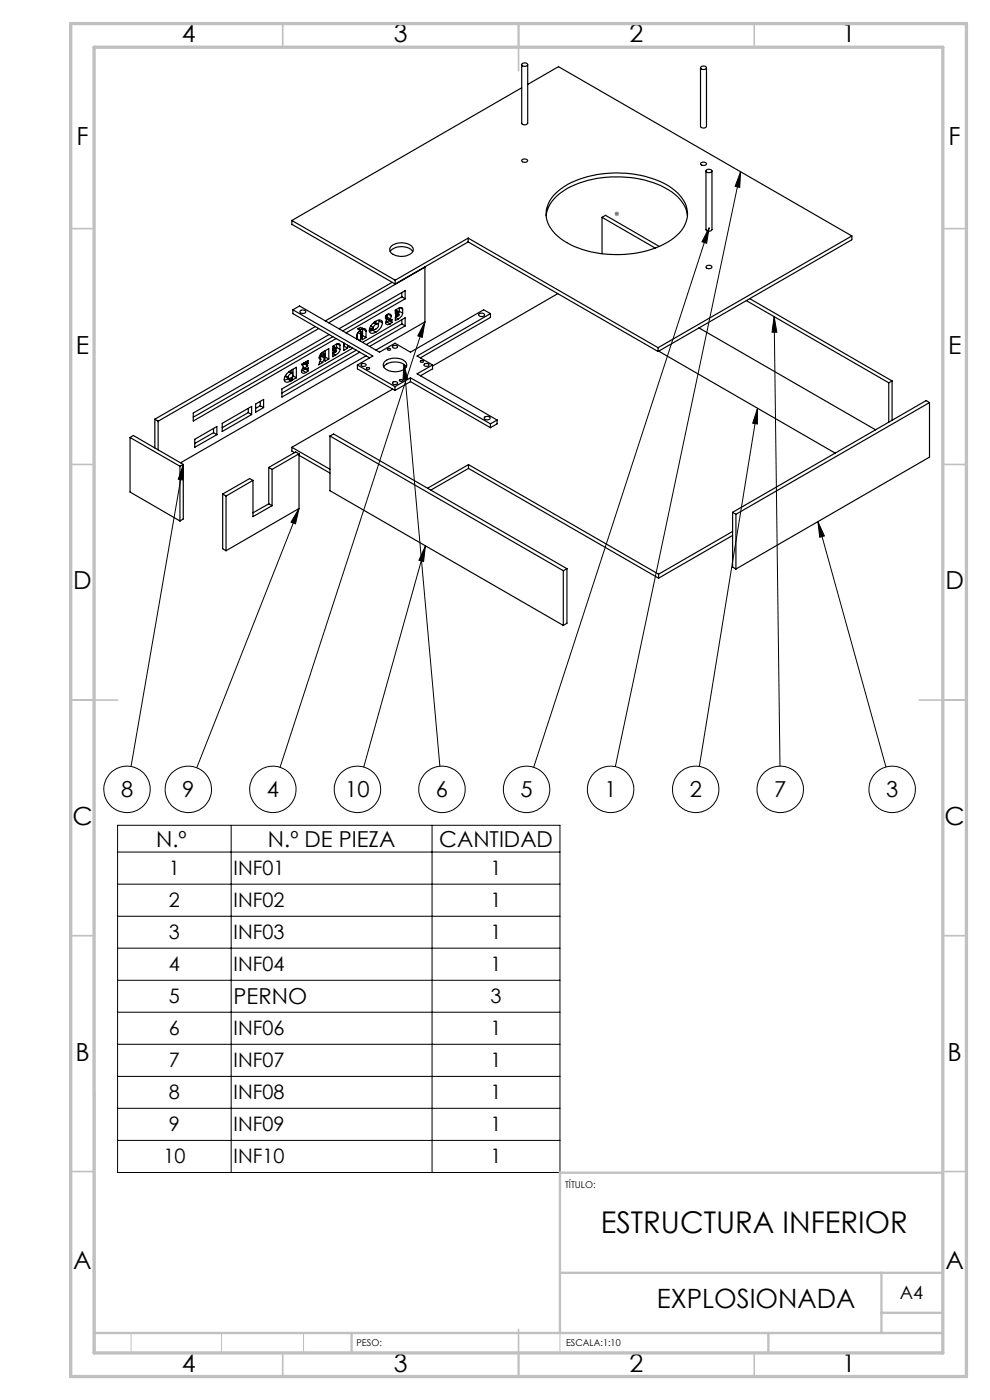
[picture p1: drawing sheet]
<svg xmlns="http://www.w3.org/2000/svg" width="210mm" height="297mm" viewBox="0 0 210 297" stroke-linecap="round" stroke-linejoin="round" font-family="sans-serif">
<path d="M130.4 45.4h.9M130.5 45l.7 .7M130.8 44.9v1M131.2 45l-.7 .7" fill="none" stroke="#808080" stroke-width=".21"/>
<g fill="none" stroke="#000" stroke-width=".21">
<path d="M157.1 36.4l-.2 3.4-1-.3zM157.1 36.4l-26.6 126.2M150.4 48.3l-.5 3.3-1-.3zM150.4 48.3l-37.2 114.5M85.7 77.3l.8 3.2-1 .1zM85.7 77.3l7.6 85.3M90.1 68.3l-30.7 94.5M90.1 68.3l-.5 3.3-1-.3zM164.2 67.2l.6 3.3h-1zM164.2 67.2l1.3 95.3M38.9 98.5l-.1 3.3-1-.1zM38.9 98.5l-11.1 64.1"/>
<path d="M160.7 86.6v3.4l-1-.2zM160.7 86.6l-12.4 76M63.4 107.9l-.7 3.2-1-.3zM63.4 107.9l-21.7 55M90.2 115.8l-.3 3.3-1-.3zM90.2 115.8l-13 46.9M173.5 110.7l1.4 3-1 .3zM173.5 110.7l14.4 52M24.9 175.1h93.9v73.6h-93.9zM49 175.1v73.6M91.7 175.1v73.6M24.9 187.6h93.9"/>
<path d="M24.9 194.4h93.9M24.9 180.8h93.9M24.9 201.2h93.9M24.9 208h93.9M24.9 214.7h93.9M24.9 221.5h93.9M24.9 228.3h93.9M24.9 235.1h93.9M24.9 241.9h93.9"/>
<circle cx="27" cy="167.5" r="4.9"/>
<circle cx="39.9" cy="167.5" r="4.9"/>
<circle cx="57.9" cy="167.5" r="4.9"/>
<circle cx="75.8" cy="167.5" r="4.9"/>
<circle cx="93.8" cy="167.5" r="4.9"/>
<circle cx="111.7" cy="167.5" r="4.9"/>
<circle cx="129.5" cy="167.5" r="4.9"/>
<circle cx="147.6" cy="167.5" r="4.9"/>
<circle cx="165.5" cy="167.5" r="4.9"/>
<circle cx="189.3" cy="167.5" r="4.9"/>
</g>
<path d="M118.8 248.8v38.2M118.8 270h81.2M27.8 282.8v4.2M47 282.8v4.2M64.4 282.8v4.2" fill="none" stroke="#c0c0c0" stroke-width=".21"/>
<g fill="none" stroke="#c0c0c0" stroke-width=".35">
<path d="M60 5v5M110 5v10M160 5v5M15 48.5h5M200 48.5h5M15 98.5h5M200 98.5h5M15 148.5h10M195 148.5h10M15 198.5h5M200 198.5h5M15 248.5h5"/>
<path d="M200 248.5h5M60 287v5M110 282v10M160 287v5"/>
</g>
<path d="M20 231.8v55.2M200 248.8h-81.2v34M118.8 270h81.2M187 270v12.8M187 278.5h13M20 282.8h180M74.6 282.8v4.2M163 282.8v4.2" fill="none" stroke="#c0c0c0" stroke-width=".5"/>
<path d="M15 5h190v287h-190zM20 10h180v277h-180z" fill="none" stroke="#c0c0c0" stroke-width=".7"/>
<path d="M38.9 98.5l-.1 3.3-1-.1zM63.4 107.9l-.7 3.2-1-.3zM90.1 68.3l-.5 3.3-1-.3zM90.2 115.8l-.3 3.3-1-.3zM85.7 77.3l.8 3.2-1 .1zM150.4 48.3l-.5 3.3-1-.3zM157.1 36.4l-.2 3.4-1-.3zM160.7 86.6v3.4l-1-.2zM164.2 67.2l.6 3.3h-1zM173.5 110.7l1.4 3-1 .3z" fill="#000"/>
<g fill="none" stroke="#000" stroke-width=".25">
<path d="M110.7 13.7v12.4a.74 .74 0 0 0 1.2 0v-12.4M110.7 13.6a.71 .71 0 0 1 1.2 .2 .71 .71 0 0 1-1.2-.2zM110.7 18.6l-48.8 28.2M111.9 17.9l6.6-3.8 62.2 36M148.6 14.4v12.4a.74 .74 0 0 0 1.3 0v-12.4M148.7 14.2a.65 .65 0 0 1 1.1 .3 .68 .68 0 0 1-.6 .2 .68 .68 0 0 1-.6-.4zM110.7 34a.73 .73 0 0 1 1.2 .2 .73 .73 0 0 1-1.2-.2zM148.7 34.5a.67 .67 0 0 1 1.1 .4 .7 .7 0 0 1-1.2-.3zM149.8 36.3v12.4a.71 .71 0 0 0 .6 .4 .71 .71 0 0 0 .6-.4v-12.4M149.9 36.1a.69 .69 0 0 1 1.1 .3 .71 .71 0 0 1-1.2-.2zM61.9 46.8l21.9 12.6M61.9 46.8v.8l21.9 12.7"/>
<path d="M82.8 53.4a3.2 3.2 0 0 1 4.8 0M83 52.2a3.4 3.4 0 0 1 4.6 .5 1.5 1.5 0 0 1-1.5 1.6 3.1 3.1 0 0 1-3.3-1 .89 .89 0 0 1 .2-1.1zM83.2 59.9l-14.2 8.2M83.8 59.4v.9M90.1 56.7h.1M90.1 56.7l-20.4 11.8M90.1 56.7v11.6l-10.3 6M99.3 50.5l40.3 23.3M99.3 50.5l-15.5 8.9M99.3 50.5v.8M99.3 51.3l40.3 23.3M99.3 51.3l-15.5 9"/>
<path d="M115.9 45.8a7.3 7.3 0 0 1 3.8-5.4 23.2 23.2 0 0 1 22.1-.1 7.5 7.5 0 0 1 4 5.5M117.4 41.5a17.2 17.2 0 0 1 11.3-4.7 20.7 20.7 0 0 1 14.4 3.6 6.1 6.1 0 0 1 2.6 6.2 9.7 9.7 0 0 1-6.5 5.9 23.8 23.8 0 0 1-19-1 7.3 7.3 0 0 1-4.3-6.5l.4-1.8zM127.7 46.1l11.3 6.5M127.7 46.1v7.7M127.7 46.1l.7-.4 11.4 6.6M149.8 56.5a.71 .71 0 0 1 1.2 .2 .71 .71 0 0 1-1.2-.2zM180.7 50.1l-41.1 23.7M180.7 50.1v.8l-41.1 23.7M60.5 79.9l.7 .4M60.5 79.7l.6 .3M61.3 78.9l.5 .3M61.5 78.7l.6 .3"/>
<path d="M61.8 79.2l-.5 .3-.2 .5M62.1 79v1.6l.8-.5M62.1 79l-.3 .2M62.1 65.7l1.4-.8 17 9.8 3.3-1.9 3.3 1.9 15.5-9 1.4 .8M62.1 65.7l17 9.8-3.3 1.9M62.1 65.7v.8l16.3 9.4M62.2 79.7l.7 .4M62.2 78.3v1.4M62.2 79.7l-.1 .1M63.7 66a.76 .76 0 0 1 1.2 .2 .75 .75 0 0 1-1.3-.1zM64.2 78.6l.7 .4M64.2 78.6l-.2 .1"/>
<path d="M64.3 78l1.1 .7M64.3 78l.5 .2M64.5 77l.1 .2M64.5 77l.6 .3M64.6 77.2l-.4 .4M64.6 77.2l.7 .4M64.7 78.2h.1M64.7 78.2l-.5 .4M64.8 78.2l.2 .1 .4-.3v.7M64.8 76.8l.6 .3M65.1 77.3l.2 .3M65.3 77.6l-.5 .6"/>
<path d="M65.4 77.1v-.6l-1.4 .8 .4 .6-.4 .7v.4a.65 .65 0 0 0 .9 0M65.4 78.7l-.5 .3M65.4 77.1l-.3 .2M66.9 69.3l-34.1 19.6M67.6 69.7l-34.1 19.7M67.7 76l.4 .2M67.9 76.6l.5 .3M68 75.2l.5 .3M68 75.1l.5 .3M68.1 76.2l-.5 1.2 .8-.5M68.1 75.6l.7 .4M68.1 75.2v.4"/>
<path d="M68.1 75.6l-.2 .5M68.3 74.8l.5 .3M68.4 74.8l.5 .2M68.5 75.4h.3v.6M68.8 75.1l-.3 .3M68.8 76l-.4 .9M68.9 75v1.6l.8-.4M68.9 75l-.1 .1M69 75.8l.7 .4M69 74.4v1.4M69 75.8h-.1M69.7 76.2v-2.2a3.2 3.2 0 0 0-1.9 1.5l-.1 .5 .4 .2"/>
<path d="M69.8 71l-28.8 16.6v1.7l30.3-17.5M70.6 73.5v.6l.5-.3M70.6 71.4l-29.6 17.1M70.6 73.5l.5 .3M70.7 73.4l.6 .4M70.7 75l.5 .3M70.7 74.3l.5 .2M70.9 74.2l.4 .2M71.1 73.8h.2l-.7 .5v.5l.6-.3M71.3 74.5h-.1M71.3 74.5l-.7 .5v.7l.6-.4M71.4 73.7l-.2 .6"/>
<path d="M71.4 73.7l.7 .4M71.4 73v.7M71.5 73l.6 .3M72.1 74.1l-.2 .6-.7 .6M72.1 73.3l-.1-.4a1.81 1.81 0 0 0-1.4 .6M72.1 73.3v.8M73 72.8l-.1 1.5 .8-.4M73 73.4l.7 .5M73 72.8v.6M73 73.4l-.1 .1M73.7 73.2v.7M74.1 73.4v.3l.2-.1"/>
<path d="M74.8 73.9l-15 8.6v1.7l16.5-9.5M75.6 74.3l-15.8 9.1M75.8 71.9l.7 .4M75.8 70.8v1.1M75.8 77.4l8 4.6M75.8 77.4v.8l8 4.6M75.9 69.8l.5-.3 .5 .1-.5 .3zM75.9 70.6l.6 .3M76.1 69.7l.3 .2M76.2 70.3l.5 .3M76.2 70.2l.6 .3M76.5 72.3h-.1"/>
<path d="M76.5 70.9v1.4M76.6 71.4l.2 .1M76.7 70.6l-.2 .3M76.7 70.6h.1v.3l-.2 .1v.7l.2-.2M76.7 77.2l.6-.1 .3 .2a.53 .53 0 0 1-.4 .4 .53 .53 0 0 1-.6-.3zM76.8 71.5v.6l.8-.5M76.9 71.2l.7 .4M76.9 71.2l-.3 .2M77.6 70.2l-.1-.4a1.48 1.48 0 0 0-1.8 1.5l.1 .6M77.6 75.5l-39.3 22.7M77.6 70.2v1.4M77.6 70.2l-.7-.4v1.4"/>
<path d="M77.8 78l.6 .1a.32 .32 0 0 1-.3 .2 .32 .32 0 0 1-.3-.2zM78.7 69.1l.5 .4M79 70.1l-.6 .2M79 69.7l.3 .2-.3 .2M79 70.1l.7 .3M79.2 68.5l.5 .3M79.5 68.3l.7 .4M79.7 68.8l.5-.1a.8 .8 0 0 1-.1 .9 .8 .8 0 0 1-.9 .2v-.2l-.9 .5 .1 .3a.87 .87 0 0 0 1.3 0M79.7 68.8l-.5 .7M80.4 67.9v.2M80.4 68.1l-.1 .7M80.4 68.1l.7 .4"/>
<path d="M81.1 68.5l-.3 1-1.1 .9M81.1 68.5v-.4a1.57 1.57 0 0 0-2.2 .7l-.5 1.1 .8-.4M81.4 77.8a3.3 3.3 0 0 1 4.8 0M81.5 76.8a3.4 3.4 0 0 1 4.6 .2 1.22 1.22 0 0 1-1 1.7 3.4 3.4 0 0 1-3.7-1l-.1-.4zM81.8 67.3l.3 .2M81.8 67.4l.1 .1M81.9 67.5l.2 .1M82.1 68.3l.7 .4M82.1 68.3l-.3 .1M82.1 67.2l-.1 .2M82.1 67.6l.6 .4M82.1 67.2l.7 .5"/>
<path d="M82.1 67.6l-.1 .3a.61 .61 0 0 0 0 .9l.8-.1M82.1 67.6l.6 .3M82.2 74a.3 .3 0 0 1 .4-.1 .3 .3 0 0 1 .2 .4h-.5zM82.3 66.7l-.2 .5M82.3 66.6l.7 .4M82.4 68l-.3 .3M82.4 68l.7 .4M82.4 67.8v.2M82.7 67.9l.2 .1 .2-.2v.6M82.8 67.7l-.1 .2M83 67l-.1-.2a.83 .83 0 0 0-1.1 .2v.6l.1-.1M83 67l-.2 .7"/>
<path d="M83.1 68.4l-.3 .3M83.3 73.4a.59 .59 0 0 1 1 .3 .7 .7 0 0 1-1.1-.1zM83.9 65.9l.5 .2M83.9 67.3l.6 .4M84 65.8l.6 .3M84 66.6l.4 .2M84.1 66.5l.5 .3M84.4 66.1h.2M84.4 66.8h.2l-.7 .6v.6l.6-.3M84.6 66.1l-.7 .5v.5l.5-.3M84.7 66l-.2 .7M84.7 66l.7 .4"/>
<path d="M84.7 65.3v.7M84.8 65.3l.6 .3M85.2 63l.7 .4M85.2 63l-12.5 7.2M85.2 68.7l.7 .4M85.2 68.7l-7.5 4.4M85.2 62.1v.9M85.2 67.8v.9M85.4 66.4l-.2 .6-.7 .7M85.4 65.6l-.2-.4-.4 .1-.9 .5v.7l.5-.4M85.4 65.6v.8M85.9 63.4l-12.5 7.2"/>
<path d="M85.9 63.4v-1.7l-14 8M85.9 69.1v-1.7l-9 5.2M85.9 69.1l-7.5 4.4M89.3 76.5a.28 .28 0 0 1 .3-.1 .28 .28 0 0 1 .1 .4h-.4zM90 77.3a.59 .59 0 0 1 1 .2 .66 .66 0 0 1-1.1-.1zM91.8 77.4l-3.3 1.9 16.9 9.8M91.8 77.4v.8l-2.6 1.5M101.6 66.6a.65 .65 0 0 1 .7-.2 .65 .65 0 0 1 .4 .6 .76 .76 0 0 1-1.2-.3zM104 66.5l-15.5 9 3.3 1.9M104 66.5v.8l-14.8 8.6M118.3 62.3l-26.5 15.3M139.6 73.8v.8"/>
<path d="M139.7 74.5l37.5 21.6M148.3 69.6l37.4 21.6M158.3 63.8l30.2 17.4M159 63.4l30.2 17.4M27.6 92.8v11.6l10.6 6.1M27.6 92.8l10.6 6.1M27.6 92.8l.7-.4 10.6 6.1M32.8 88.9l.7 .5M32.8 88.9v6.1M33.5 89.4v6M38.2 98.9v11.6M38.9 98.5l-.7 .4"/>
<path d="M38.9 98.5v11.6l-.7 .4M41.3 93.2l4.7-2.7v1.7l-4.7 2.7zM45.3 91.8l.7 .4M45.3 91.8l-4 2.3M45.3 90.9v.9M47.1 89.8l6.3-3.6v1.7l-6.3 3.6zM52.7 87.5l.7 .4M52.7 87.5l-5.6 3.2M52.7 86.6v.9M54.2 85.7l1.7-1v1.8l-1.7 1zM55.2 86.1l.7 .4M55.2 86.1l-1 .5"/>
<path d="M55.2 85.2v.9M57 99.2l.7 .4M57 99.2v7.7M57.7 99.6v7.7M61 80.4l-.7 .2M61 80.4l.7 .4M61.1 80l.1 .3 .7-.3v.7M61.2 80.3l-.2 .1M61.2 80.3l.7 .4M61.9 94.9v.8l.6 .3M61.9 94.9l8.1 4.7M61.9 80.7l-.2 .1"/>
<path d="M62.9 80.1v-2.2l-1.1 .6a2.04 2.04 0 0 0-1.4 2.4l.4 .2 .9-.3M63.4 96.3l-5.7 3.3M63.4 96.3v11.6l-15.5 8.9M63.4 96.3l-.7-.4-5.7 3.3M63.4 96.6l6.6 3.8M70 92.5l49.5 28.6M70 92.5v11.6l49.5 28.6M70 92.5l.8-.4 49.5 28.5M83.3 82.5l-21.4 12.4M83.4 81h.6l.3 .1a.5 .5 0 0 1-.5 .5 .5 .5 0 0 1-.5-.5zM83.8 82v.8M84.8 80.6h.6a.34 .34 0 0 1-.3 .3 .34 .34 0 0 1-.4-.3z"/>
<path d="M87.1 80.1l16.9 9.8M87.1 80.1l-3.3 1.9M87.1 80.1v.9M87.1 81l16.9 9.7M87.1 81l-3.3 1.8M99.4 98.6l40.3 23.2M99.4 98.6l-8.7 5M99.4 98.6v.8M99.4 99.4l40.3 23.3M99.4 99.4l-8 4.6M102.9 88.4a.62 .62 0 0 1 .6-.1 .62 .62 0 0 1 .4 .6 .83 .83 0 0 1-1.2-.2zM104 89.9v.8"/>
<path d="M105.4 89.1l-1.4 .8M105.4 89.1v.8l-1.4 .8M188.5 81.2v8.4M189.2 80.8l-.7 .4M189.2 80.8v8.3M197.2 85.4l-.7-.4-41.1 23.7M197.2 85.4l-41.1 23.7M197.2 85.4v11.6l-41.1 23.7M47.2 104.8l.7 .4M47.2 104.8v11.6l.7 .4M47.9 105.2v11.6M53.7 101.9l-5.8 3.3"/>
<path d="M53.7 101.9v7.7l4-2.3M53.7 101.9l-.7-.4-5.8 3.3M57 106.9l.7 .4M57 106.9l-3.3 1.9M155.4 108.7l.7 .4M155.4 108.7v11.6l.7 .4M155.4 112.7l-15.7 9.1M155.4 113.6l-15.7 9.1M156.1 109.1v11.6M119.5 121.1v11.6M120.3 120.6v11.6l-.8 .5M120.3 120.6l-.8 .5"/>
<path d="M139.7 121.8v.9"/>
</g>
<text font-size="6.3" x="127.4" y="261.6">ESTRUCTURA INFERIOR</text>
<text font-size="5.6" x="139.3" y="277.5">EXPLOSIONADA</text>
<g font-size="5.3">
<text x="38.5" y="9">4</text>
<text x="83.5" y="9">3</text>
<text x="133.6" y="9">2</text>
<text x="178.6" y="9">1</text>
<text x="16.2" y="30.8">F</text>
<text x="201.2" y="30.8">F</text>
<text x="16.1" y="75">E</text>
<text x="201.1" y="75">E</text>
<text x="15.5" y="125">D</text>
<text x="200.5" y="125">D</text>
<text x="15.4" y="175">C</text>
<text x="200.4" y="175">C</text>
<text x="16" y="225">B</text>
<text x="201" y="225">B</text>
<text x="15.5" y="269.3">A</text>
<text x="200.5" y="269.3">A</text>
<text x="38.5" y="291">4</text>
<text x="83.5" y="291">3</text>
<text x="133.6" y="291">2</text>
<text x="178.6" y="291">1</text>
</g>
<g font-size="4.7">
<text x="25.7" y="169.1">8</text>
<text x="38.7" y="169.1">9</text>
<text x="56.6" y="169.1">4</text>
<text x="73.2" y="169.1">10</text>
<text x="92.5" y="169.1">6</text>
<text x="110.4" y="169.1">5</text>
<text x="128.3" y="169.1">1</text>
<text x="146.3" y="169.1">2</text>
<text x="164.2" y="169.1">7</text>
<text x="188" y="169.1">3</text>
<text x="33.1" y="179.6">N.º</text>
<text x="56.8" y="179.6">N.º DE PIEZA</text>
<text x="93.2" y="179.6">CANTIDAD</text>
<text x="49.5" y="213">PERNO</text>
</g>
<g font-size="4.2">
<text x="35.8" y="185.7">1</text>
<text x="49.5" y="185.7">INF01</text>
<text x="104.1" y="185.7">1</text>
<text x="35.8" y="192.5">2</text>
<text x="49.5" y="192.5">INF02</text>
<text x="104.1" y="192.5">1</text>
<text x="35.8" y="199.3">3</text>
<text x="49.5" y="199.3">INF03</text>
<text x="104.1" y="199.3">1</text>
<text x="35.8" y="206.1">4</text>
<text x="49.5" y="206.1">INF04</text>
<text x="104.1" y="206.1">1</text>
<text x="35.8" y="212.8">5</text>
<text x="104.1" y="212.9">3</text>
<text x="35.8" y="219.6">6</text>
<text x="49.5" y="219.6">INF06</text>
<text x="104.1" y="219.6">1</text>
<text x="35.8" y="226.4">7</text>
<text x="49.5" y="226.4">INF07</text>
<text x="104.1" y="226.4">1</text>
<text x="35.8" y="233.2">8</text>
<text x="49.5" y="233.2">INF08</text>
<text x="104.1" y="233.2">1</text>
<text x="35.8" y="240">9</text>
<text x="49.5" y="240">INF09</text>
<text x="104.1" y="240">1</text>
<text x="34.7" y="246.8">10</text>
<text x="49.5" y="246.8">INF10</text>
<text x="104.1" y="246.8">1</text>
</g>
<text font-size="3.9" x="190.9" y="275.5">A4</text>
<g font-size="2">
<text x="119.9" y="251.9">TÍTULO:</text>
<text x="75.6" y="285.5">PESO:</text>
<text x="120.1" y="285.6">ESCALA:1:10</text>
</g>
</svg>
